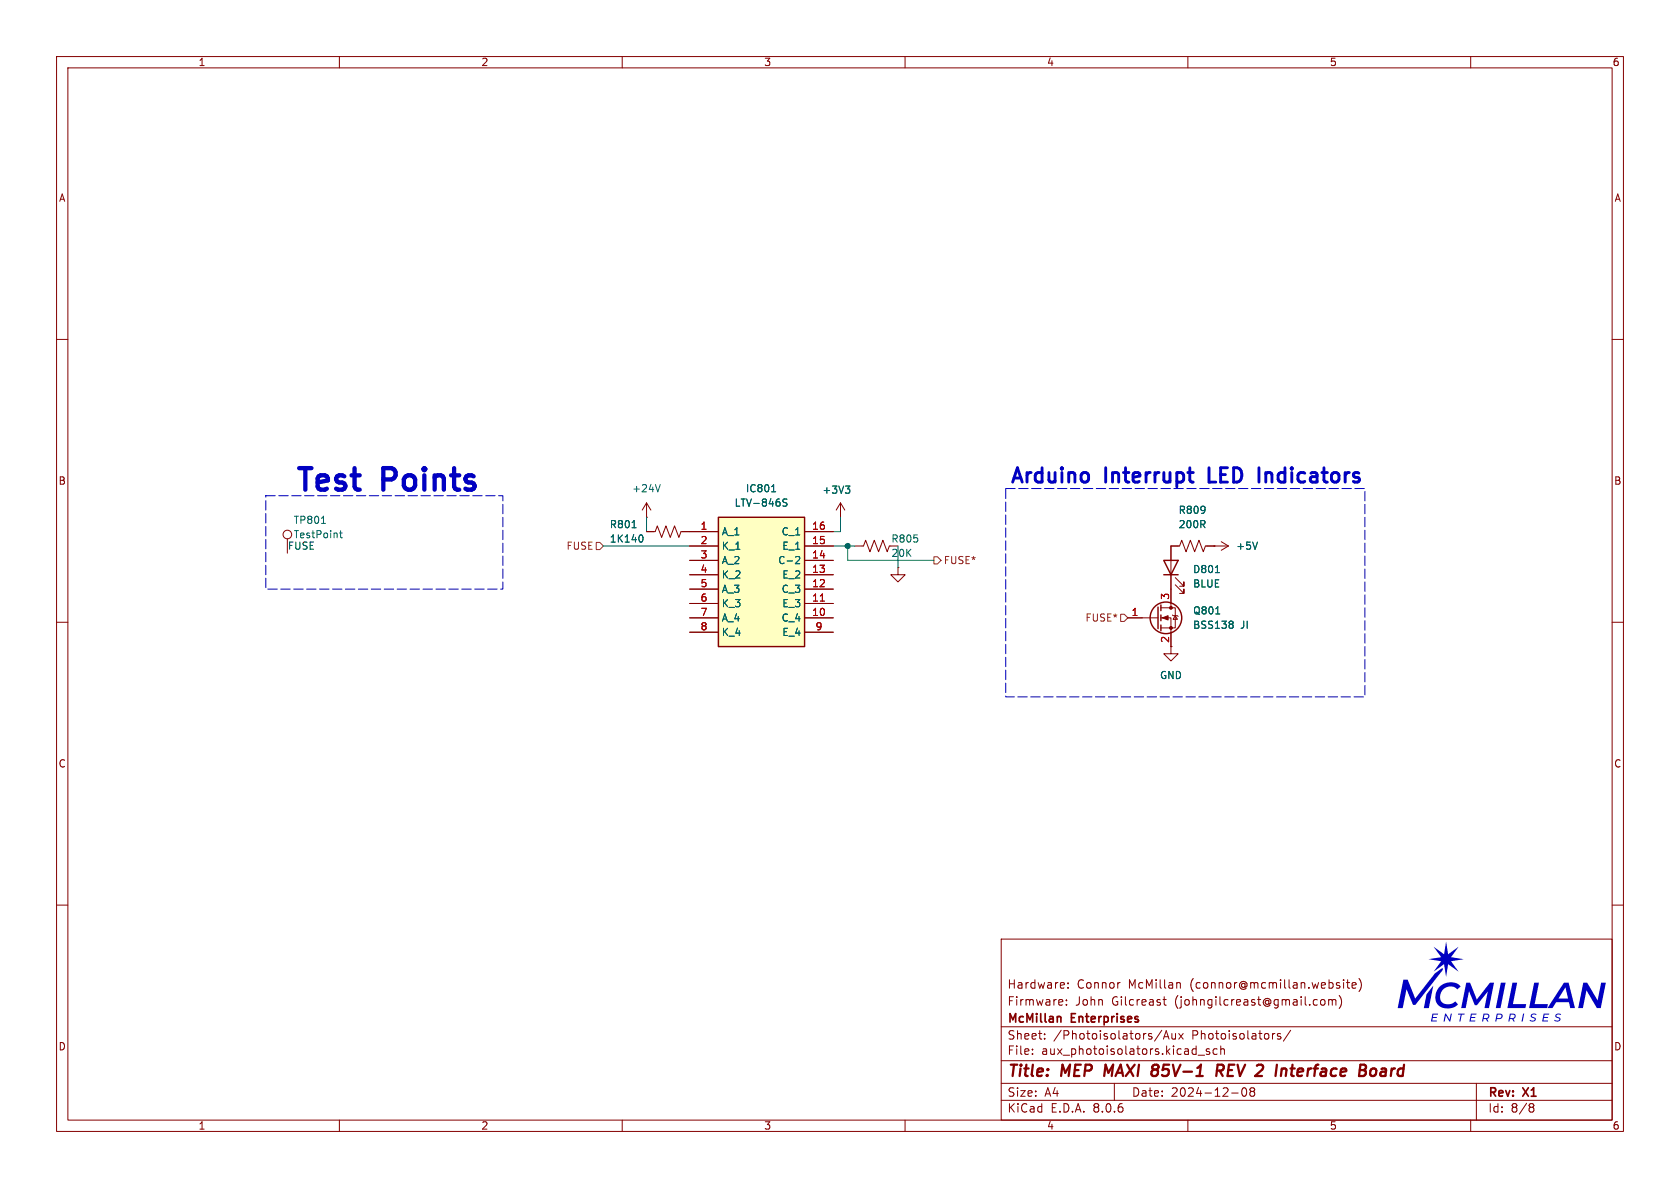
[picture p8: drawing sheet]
<svg xmlns="http://www.w3.org/2000/svg" width="297mm" height="210mm" viewBox="0 0 297 210" stroke-linecap="round" stroke-linejoin="round" font-family="sans-serif">
<g fill="none" stroke="#840000" stroke-width=".18">
<path d="M10 10h277v190h-277zM12 12h273v186h-273zM60 10v2M110 10v2M160 10v2M210 10v2M260 10v2M10 60h2M285 60h2M10 110h2M285 110h2M10 160h2"/>
<path d="M285 160h2M177 166h108v32h-108zM187.8 176.8l.1 .3-.7 .1M188.5 177.6v.1M188.5 176.8v.1M188.8 174.6v.1M188.8 173.8v.1M197.9 173.7h.1M205.6 176.7h.6M205.8 176.2v1.3l.4 .2M208.2 173.7h.3l.2 .2v.8M233.6 176.8l.4-.1 .2 .3v.4l-.2 .3-.4-.1-.1-.2v-.4z"/>
<path d="M234.9 176.8l.4-.1 .2 .2M234.9 176.7v1M235.5 176.9l.2-.2 .4 .1 .1 .9M235.5 176.9v.8M236.8 176.1a1.74 1.74 0 0 1-.1 2.2M237.5 173.2v.1M237.5 173.7v1M238 173.7h.6M238.2 173.2v1.3l.4 .2M239 174.2l.7-.1v-.3l-.5-.1-.2 .2 .1 .7h.6M240.2 173a1.72 1.72 0 0 1 0 2.3M60 198v2"/>
<path d="M110 198v2M160 198v2M177 194.5h108M177 191.5h108M177 187.5h108M177 181.5h108M182.5 186.3v.1M182.5 185.5v.1M184.7 183.6v.1M184.7 182.8v.1M197 191.5v3M205.4 182.1l-1.3 2"/>
<path d="M205.7 183.7l.5-1.5 .5 1.5M205.8 183.3h.7M207.2 182.7v.9l.4 .1 .2-.1M207.8 182.7v1M208.4 182.7l.8 1M209.2 182.7l-.8 1M210 198v2M211.8 186.5h1.2M213.8 185.5l-.3-.1-.3 .2 .1 .2 .5 .2v.3h-.6M215.2 185.5l-.5-.1-.2 .3v.4l.1 .2h.6M215.8 185.5l.2-.1 .4 .1 .1 .9M215.8 184.9v1.5"/>
<path d="M217.7 193.2h1.2M219.7 192.4l.2-.1a.81 .81 0 0 1 .6 .6 .81 .81 0 0 1-.3 .8l-.2 .1a.81 .81 0 0 1-.3-1.4zM221.2 192.9l-.2-.2 .2-.4 .5 .1 .1 .2-.3 .3M221.2 192.9l-.2 .3v.3l.2 .3 .5-.1 .1-.2-.1-.4-.2-.2M221.2 192.9h.3M225.2 182.7h.2M226.4 182.8l-.4-.1-.2 .2 .1 .2 .5 .2v.3h-.6M228.2 182.1l-1.3 2M260 198v2M261 191.5v6.5M270.6 195.1h.3l.3 .3-.3 .3M270.6 195.7h.3"/>
<path d="M270.9 195.7l.2 .2 .1 .4-.3 .3h-.3"/>
</g>
<g fill="none" stroke="#840000" stroke-width=".4">
<path d="M195.5 188.2l-.3 2M204 189.1h.4M204.1 188.2h.4M204.4 189.1l.2 .1M204.6 190l-.3 .2M204.6 189l-.2 .1M215.1 189.3h.8a.55 .55 0 0 0 .4-.5 .55 .55 0 0 0-.3-.6h-.7l-.3 2M215.6 189.3l.6 .9M228.1 188.9h.8M228.5 188.2l-.2 1.7 .1 .2 .3 .1M242.4 189.1a.52 .52 0 0 1 .5-.2 .52 .52 0 0 1 .4 .4v.5a.55 .55 0 0 1-.6 .4 .55 .55 0 0 1-.5-.4zM244.4 188.9l-.2 .1"/>
<path d="M244.8 189.4h-.5a.4 .4 0 0 0-.3 .4 .4 .4 0 0 0 .3 .4h.4"/>
</g>
<path d="M187.3 179.7l.3 .2v.8" fill="none" stroke="#840000" stroke-width=".3"/>
<g fill="#0000c2">
<path d="M259.2 173.7h.7l1.2 3 2.3-3h.7l-.9 4.5h-.8l.6-2.9-1.9 2.4h-.4l-1-2.5-.6 3h-.8z"/>
<path d="M264.6 179.2h.8l.2 .2v.3l-.3 .4-.7 .1-.1 .4h-.2l.2-.6h.7l.2-.3-.1-.3h-.5l-.1 .6h-.2z"/>
<path d="M257.8 179.2h1.1v.2h-.5l-.2 1.2h-.2l.2-1.2h-.4z"/>
<path d="M260 179.2h1v.2h-.8l-.1 .4h.7v.2h-.7l-.1 .4h.8v.2h-1z"/>
<path d="M272.9 179.2h1v.2h-.8l-.1 .4h.7l-.1 .2h-.7v.4h.8l-.1 .2h-1z"/>
<path d="M275.1 179.3l.4-.1 .5 .1-.1 .1-.5-.1-.2 .2v.2l.7 .4-.1 .2-.2 .2-.4 .1-.4-.2v-.1l.5 .1 .4-.1-.1-.2-.6-.3z"/>
<path d="M276.5 173.7h.8l1.1 4.5h-.8l-.2-1h-2.3l-.6 1h-.9l1.1-1.7h2.5l-.4-2-1.3 2h-.8z"/>
<path d="M252.8 173.2l-2.6 3.3z"/>
<path d="M253.2 179.2h1v.2h-.8l-.1 .4h.7v.2h-.7l-.1 .4h.8v.2h-1z"/>
<path d="M255.5 179.2h.1l.7 1.1 .2-1.1h.2l-.3 1.4h-.2l-.6-1.1-.2 1.1h-.2z"/>
<path d="M253.4 167.4l1.9 1.3 .4-2.3 .3 2.3 1.9-1.3-1.4 1.8 2.3 .4-2.3 .3 1.4 1.9-1.9-1.4-.3 2.3-.4-2.3-1.9 1.4 1.4-1.9-2.3-.3 2.3-.4z"/>
<path d="M253.4 174.2l-.8 4h-.9l.5-2.4z"/>
<path d="M254.5 174.4a2.63 2.63 0 0 1 3.7 0l-.6 .5-.4-.4a1.77 1.77 0 0 0-2.2 .6 1.77 1.77 0 0 0 .1 2.2l.7 .2a1.75 1.75 0 0 0 1.5-.5l.5 .5a2.36 2.36 0 0 1-4-.7 2.71 2.71 0 0 1 .7-2.4z"/>
<path d="M248.1 173.2h.8l1.3 3.3 3.5-4.4 1.3-1 .1 .3-4.9 6.2h-.4l-1.1-2.8-.7 3.4h-.9z"/>
<path d="M266.9 179.2h.7l.3 .2v.5l-.4 .2 .3 .5h-.2l-.3-.5h-.4l-.1 .5h-.2l.2-.6h.7l.3-.3-.2-.3h-.5l-.1 .6h-.2z"/>
<path d="M267.4 173.7h.8l-.7 3.8h2.3l-.1 .7h-3.2z"/>
<path d="M271.2 173.7h.9l-.8 3.8h2.4l-.2 .7h-3.2z"/>
<path d="M270.7 179.3l.4-.1 .5 .1v.1l-.5-.1-.3 .2 .1 .2 .6 .3v.3l-.2 .2-.5 .1-.4-.2 .1-.1 .4 .1 .4-.1v-.2l-.6-.3z"/>
<path d="M279.9 173.7h.7l1.8 3.2 .7-3.2h.8l-.9 4.5h-.7l-1.8-3.1-.7 3.1h-.8z"/>
<path d="M269.3 179.2h.2l-.3 1.4h-.2z"/>
<path d="M262.3 179.2h.7l.2 .2 .1 .4-.4 .3 .2 .5h-.2l-.2-.5h-.4l-.1 .5h-.2l.1-.6h.7l.3-.3-.1-.3h-.6l-.1 .6h-.2z"/>
<path d="M265.3 173.7h.9l-.9 4.5h-.9z"/>
</g>
<g fill="none" stroke="#840000" stroke-width=".18">
<path d="M114.3 94h1.5l.4-1 .8 2 .7-2 .8 2 .8-2 .7 2 .4-1h1.5M148.6 88.9l-.8 1.3M148.6 88.9v2.5M148.6 88.9l.8 1.3M151.1 96.5h1.6l.3-1 .8 2 .8-2 .7 2 .8-2 .7 2 .4-1M214.6 96.5h.1M215.9 95.8l1.3 .7M217.2 96.5h-4.1l-.4 1-.7-2-.8 2-.8-2-.7 2-.8-2-.4 1h-1.5v10.9M217.2 96.5l-1.3 .8M158.7 100.3v1.3h1.3l-1.3 1.3-1.2-1.3h1.2M158.7 100.3h.1M199.4 109.2h5.3"/>
<path d="M205.2 109.2h1.8v6.4h1.3l-1.3 1.2-1.3-1.2h1.3M205.2 107.4h2.6v3.6h-2.6M207.3 108.7l.1 .1h.8l.1 .2M207.8 108.8l.4 .7h-.8zM207.8 103.4l1.5 1.5v-.8v.8h-.8M207.8 102.1l1.5 1.5v-.7v.7h-.8"/>
</g>
<g fill="none" stroke="#840000" stroke-width=".25">
<path d="M205.7 99.1h2.6l-1.3 2.5zM204.7 107.3v3.8M205.2 106.9v1.1M205.2 108.7v1M205.2 110.5v1M205.7 101.6h2.6"/>
<circle cx="206.1" cy="109.2" r="2.79"/>
</g>
<g fill="#840000" stroke="#840000" stroke-width=".18">
<path d="M205.5 109.2l1-.4v.8z"/>
<circle cx="207" cy="111" r=".25"/>
<circle cx="207" cy="107.4" r=".25"/>
</g>
<path d="M111.7 93.3h.8M113.4 94.6a.79 .79 0 0 1 0 1.2M149.5 85.9h.7l-.4 .5M150 86.4l.2 .2v.4l-.2 .2M222.3 95.8l-.4 1.3M214.9 101.2h.7M214.9 108.5h.7M217.8 109.8l.2 .2-.2 .3 .2 .3v.2l-.2 .3" fill="none" stroke="#006464" stroke-width=".18"/>
<path d="M127 91.4h15.2v22.9h-15.2z" fill="#ffffc2"/>
<path d="M127 91.4h15.2v22.9h-15.2z" fill="none" stroke="#840000" stroke-width=".25"/>
<g fill="none" stroke="#840000" stroke-width=".18">
<path d="M50.8 95.3v2.5M114.3 91.4h.1M114.3 94h1.3M114.3 88.9l-.8 1.3M114.3 88.9v2.5M114.3 88.9l.8 1.3M120.6 94h6.4M121.9 99.1h5.1M121.9 96.5h5.1M142.2 94h5.1M142.2 99.1h5.1M142.2 96.5h5.1"/>
<path d="M208.3 96.5h-1.3v2.6M213.4 96.5h1.2M214.6 96.5h.1M121.9 109.2h5.1M121.9 106.7h5.1M121.9 104.1h5.1M121.9 101.6h5.1M121.9 111.8h5.1M142.2 109.2h5.1M142.2 106.7h5.1M142.2 104.1h5.1M142.2 101.6h5.1"/>
<path d="M142.2 111.8h5.1M199.4 109.2h2.5M207 101.6v5.1M207 111.8v2.5"/>
<circle cx="50.8" cy="94.5" r=".76"/>
</g>
<path d="M145 106.3h.7" fill="none" stroke="#a90000" stroke-width=".18"/>
<g fill="none" stroke="#006464" stroke-width=".18">
<path d="M56.8 92.5h.8M60 94.2h.5M60.2 93.8v1.1l.3 .2M111.7 93.3h.8M113.4 94.6a.79 .79 0 0 1 0 1.2M116.7 85.7l-.4 1.2M136.4 86.9h.7M136.6 85.9l.2-.2v1.2M139.1 88.3l-.5-.1-.1 .1v.4l.5 .2 .1 .3-.2 .3-.5-.1M140.8 98.4h.5l.1 .3-.8 .9h.8M149.5 85.9h.7l-.4 .5M150 86.4l.2 .2v.4l-.2 .2"/>
<path d="M222.3 95.8l-.4 1.3M214.9 101.2h.7M214.9 108.5h.7M217.8 109.8l.2 .2-.2 .3 .2 .3v.2l-.2 .3"/>
</g>
<path d="M105.4 95.9h.6l.7 .6-.7 .7h-.6zM165.1 98.4h.6l.7 .7-.7 .6h-.6zM198.1 108.6h.7l.6 .6-.6 .7h-.7z" fill="none" stroke="#725600" stroke-width=".18"/>
<path d="M47 87.6h41.9v16.5h-41.9zM177.8 86.4h63.5v36.8h-63.5z" fill="none" stroke="#0000c2" stroke-width=".18" stroke-dasharray="1.7 .6"/>
<path d="M106.7 96.5h15.2M114.3 91.4v2.6M147.3 96.5h3.8M148.6 91.4v2.6h-1.3M149.9 96.5v2.6h15.2M158.7 96.5v3.8" fill="none" stroke="#009600" stroke-width=".18"/>
<circle cx="149.9" cy="96.5" r=".46" fill="#009600" stroke="#009600" stroke-width=".18"/>
<g font-size="5.3" fill="#0000c2">
<text x="51.8" y="87.9">Test</text>
<text x="67.6" y="87.9">Points</text>
</g>
<g font-size="3.5" fill="#0000c2">
<text x="178.3" y="86.1">Arduino</text>
<text x="195.4" y="86.1">Interrupt</text>
<text x="214.7" y="86.1">LED</text>
<text x="224.5" y="86.1">Indicators</text>
</g>
<g font-size="2.8" fill="#840000">
<text x="178" y="190.9">Title:</text>
<text x="187.7" y="190.9">MEP</text>
<text x="196.1" y="190.9">MAXI</text>
<text x="205.3" y="190.9">85V-1</text>
<text x="217.5" y="190.9">REV 2</text>
<text x="229.6" y="190.9">Interface</text>
<text x="245.1" y="190.9">Board</text>
</g>
<g font-size="2.1" fill="#840000">
<text x="178" y="178">Firmware:</text>
<text x="178" y="175">Hardware:</text>
<text x="190.1" y="178">John</text>
<text x="190.4" y="175">Connor</text>
<text x="196.6" y="178">Gilcreast</text>
<text x="199.5" y="175">McMillan</text>
<text x="207.8" y="178">(johngilcreast@gmail.com)</text>
<text x="210.5" y="175">(connor@mcmillan.website)</text>
<text x="178" y="184">Sheet:</text>
<text x="178" y="181.2">McMillan</text>
<text x="186.2" y="184">/Photoisolators/Aux</text>
<text x="189.5" y="181.2">Enterprises</text>
<text x="210.7" y="184">Photoisolators/</text>
<text x="178" y="186.7">File:</text>
<text x="184.1" y="186.7">aux_photoisolators.kicad_sch</text>
<text x="178" y="196.9">KiCad</text>
<text x="178" y="194.1">Size:</text>
<text x="184.7" y="194.1">A4</text>
<text x="185.7" y="196.9">E.D.A.</text>
<text x="193.3" y="196.9">8.0.6</text>
<text x="200" y="194.1">Date:</text>
<text x="207" y="194.1">2024-12-08</text>
<text x="263" y="194.3">Rev:</text>
<text x="263" y="196.9">Id:</text>
<text x="267.1" y="196.9">8/8</text>
<text x="269.4" y="194.3">X1</text>
</g>
<g font-size="1.8" fill="#840000">
<text x="35" y="11.9">1</text>
<text x="85" y="11.9">2</text>
<text x="135" y="11.9">3</text>
<text x="185" y="11.9">4</text>
<text x="235" y="11.9">5</text>
<text x="285" y="11.9">6</text>
<text x="10.3" y="35.9">A</text>
<text x="285.3" y="35.9">A</text>
<text x="10.3" y="85.9">B</text>
<text x="285.3" y="85.9">B</text>
<text x="206.8" y="113.7" transform="rotate(-90 206.8 113.7)">2</text>
<text x="10.3" y="135.9">C</text>
<text x="285.3" y="135.9">C</text>
<text x="10.3" y="185.9">D</text>
<text x="285.3" y="185.9">D</text>
<text x="35" y="199.9">1</text>
<text x="85" y="199.9">2</text>
<text x="135" y="199.9">3</text>
<text x="185" y="199.9">4</text>
<text x="235" y="199.9">5</text>
<text x="285" y="199.9">6</text>
</g>
<g font-size="1.8" fill="#006464">
<text x="111.7" y="87.2">+24V</text>
<text x="129.8" y="89.8">LTV-846S</text>
<text x="131.8" y="87.2">IC801</text>
<text x="145.3" y="87.5">+3V3</text>
<text x="51.8" y="92.8">TP801</text>
<text x="51.8" y="95.4">TestPoint</text>
<text x="107.7" y="93.6">R801</text>
<text x="127.5" y="94.8">A_1</text>
<text x="138.1" y="94.8">C_1</text>
<text x="208.3" y="91">R809</text>
<text x="208.3" y="93.6">200R</text>
<text x="107.7" y="96.1">1K140</text>
<text x="127.5" y="97.4">K_1</text>
<text x="127.5" y="99.9">A_2</text>
<text x="137.5" y="99.9">C-2</text>
<text x="138.2" y="97.4">E_1</text>
<text x="157.5" y="96.1">R805</text>
<text x="157.5" y="98.7">20K</text>
<text x="210.8" y="101.5">D801</text>
<text x="218.4" y="97.4">+5V</text>
<text x="127.5" y="102.5">K_2</text>
<text x="127.5" y="105">A_3</text>
<text x="127.5" y="107.5">K_3</text>
<text x="138.1" y="105">C_3</text>
<text x="138.2" y="107.5">E_3</text>
<text x="138.2" y="102.5">E_2</text>
<text x="210.8" y="104.1">BLUE</text>
<text x="127.5" y="110.1">A_4</text>
<text x="127.5" y="112.6">K_4</text>
<text x="138.1" y="110.1">C_4</text>
<text x="138.2" y="112.6">E_4</text>
<text x="210.8" y="111.4">BSS138</text>
<text x="210.8" y="108.8">Q801</text>
<text x="219.3" y="111.4">JI</text>
<text x="205" y="120.2">GND</text>
</g>
<g font-size="1.8" fill="#a90000">
<text x="123.8" y="93.7">1</text>
<text x="143.5" y="93.7">16</text>
<text x="123.8" y="96.3">2</text>
<text x="123.8" y="98.8">3</text>
<text x="123.8" y="101.3">4</text>
<text x="143.5" y="101.3">13</text>
<text x="143.5" y="98.8">14</text>
<text x="143.5" y="96.3">15</text>
<text x="123.8" y="103.9">5</text>
<text x="123.8" y="106.4">6</text>
<text x="143.5" y="106.4">11</text>
<text x="143.5" y="103.9">12</text>
<text x="206.8" y="106.1" transform="rotate(-90 206.8 106.1)">3</text>
<text x="123.8" y="109">7</text>
<text x="123.8" y="111.5">8</text>
<text x="143.5" y="109">10</text>
<text x="144.1" y="111.5">9</text>
<text x="200" y="109">1</text>
</g>
<text font-size="1.8" fill="#0f0f0f" x="50.8" y="97.3">FUSE</text>
<g font-size="1.8" fill="#725600">
<text x="100" y="97.4">FUSE</text>
<text x="166.8" y="99.9">FUSE*</text>
<text x="191.8" y="110.1">FUSE*</text>
</g>
</svg>
